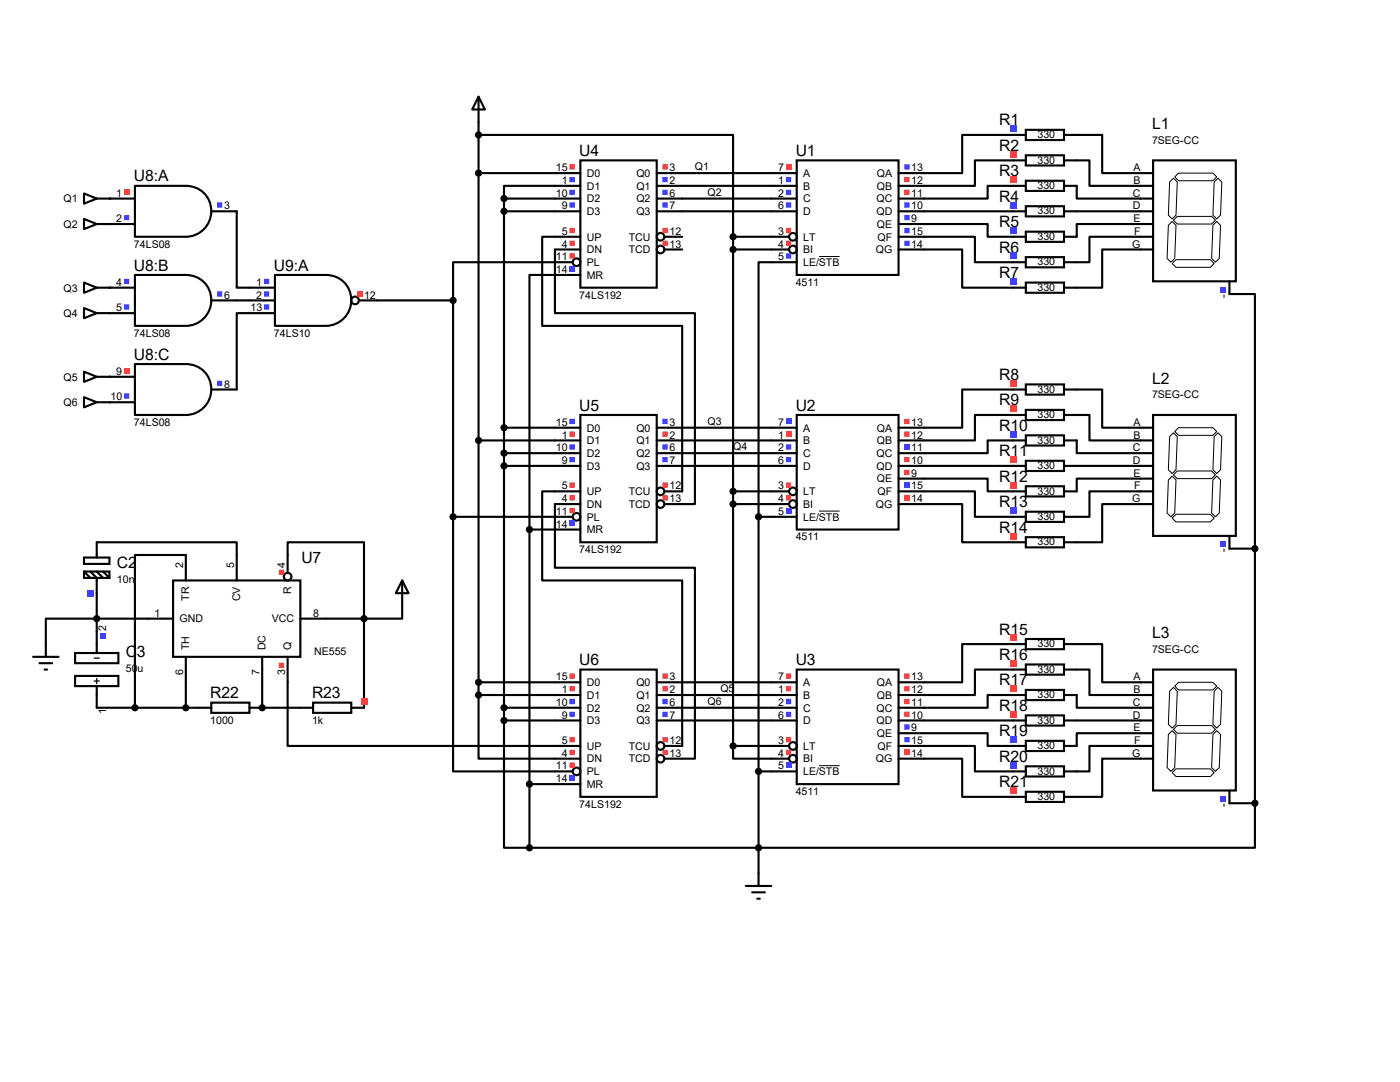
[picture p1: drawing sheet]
<svg xmlns="http://www.w3.org/2000/svg" width="279mm" height="216mm" viewBox="0 0 279 216" stroke-linecap="round" stroke-linejoin="round" font-family="sans-serif">
<g fill="none" stroke="#000" stroke-width=".42">
<path d="M95.5 26.9h50.8v20.3M95.5 34.5h15.2M95.5 24.4v114.3M100.6 39.6h10.1M100.6 39.6v104.2M110.7 37.1h-10.1v2.5M136.1 34.5h17.8M136.1 37.1h17.8M136.1 39.6h17.8M202.2 26.9h-10.2v7.6h-7.6M202.2 32h-7.6v5.1h-10.2M202.2 37.1h-5.1v2.5h-12.7"/>
<path d="M214.9 26.9h5.1v7.6h10.1M214.9 32h2.5v5.1h12.7M214.9 37.1v2.5h15.2M230.1 32h16.5v24.1h-16.5zM47.2 42.2v15.2h2.6M47.2 59.9h2.6M75.2 59.9h15.2M90.4 59.9v43.2M100.6 42.2h10.1M110.7 47.2h-2.5v17.8h27.9v33M110.7 49.8v12.7h28v38.1h-2.6M110.7 54.9h-5v50.8"/>
<path d="M110.7 52.3h-20.3v7.6M136.1 42.2h17.8M146.3 47.2v101.6M146.3 49.8h7.6M146.3 47.2h7.6M153.9 52.3h-2.5v50.8M184.4 44.7h12.7v2.5h5.1M184.4 47.2h10.2v5.1h7.6M184.4 49.8h7.6v7.6h10.2M184.4 42.2h17.8M214.9 42.2h15.2M230.1 44.7h-15.2v2.5"/>
<path d="M230.1 47.2h-12.7v5.1h-2.5M230.1 49.8h-10.1v7.6h-5.1M245.4 56.1v2.6h5v50.8M49.8 62.5h-2.6v15.2M202.2 77.7h-10.2v7.6h-7.6M214.9 77.7h5.1v7.6h7.6M95.5 87.9h15.2M100.6 93h10.1M100.6 85.3h10.1M100.6 90.4h10.1M110.7 98h-2.5v17.8h27.9v33M136.1 93h17.8"/>
<path d="M136.1 85.3h17.8M136.1 87.9h17.8M136.1 90.4h17.8M146.3 98h7.6M184.4 95.5h12.7v2.5h5.1M184.4 98h10.2v5.1h7.6M184.4 93h17.8M202.2 82.8h-7.6v5.1h-10.2M202.2 87.9h-5.1v2.5h-12.7M214.9 82.8h2.5v5.1h10.2M214.9 87.9v2.5h12.7M214.9 93h12.7"/>
<path d="M227.6 95.5h-12.7v2.5M227.6 98h-10.2v5.1h-2.5M19.3 108.2h27.9v2.5M19.3 118.4v7.6M37.1 110.7h-10.2v30.5M57.4 110.7v-2.5h15.2v15.2M90.4 103.1v50.8h20.3M90.4 103.1h20.3M105.7 105.7h5M105.7 105.7v63.5M110.7 100.6v12.7h28v38.1h-2.6M146.3 100.6h7.6"/>
<path d="M151.4 103.1h2.5M151.4 103.1v71.1M184.4 100.6h7.6v7.6h10.2M227.6 100.6h-7.6v7.6h-5.1M245.4 109.5h5M250.4 109.5v50.8M29.5 123.4h-20.4v5.1M37.1 136.1v5.1M52.3 136.1v5.1h7.6M57.4 136.1v12.7h53.3M65 123.4h7.6M72.6 123.4v17.8"/>
<path d="M80.3 120.9v2.5h-7.7M95.5 138.7v12.7h15.2M95.5 136.1h15.2M95.5 138.7h15.2M136.1 136.1h17.8M136.1 138.7h17.8M202.2 128.5h-10.2v7.6h-7.6M202.2 133.6h-7.6v5.1h-10.2M202.2 138.7h-5.1v2.5h-12.7M214.9 128.5h5.1v7.6h7.6M214.9 133.6h2.5v5.1h10.2M214.9 138.7v2.5h12.7"/>
<path d="M19.3 141.2h20.3M100.6 143.8v25.4h5.1M100.6 143.8h10.1M100.6 141.2h10.1M105.7 156.5h5M136.1 143.8h17.8M136.1 141.2h17.8M146.3 148.8v2.6h7.6M146.3 148.8h7.6M151.4 153.9h2.5M184.4 146.3h12.7v2.5h5.1M184.4 148.8h10.2v5.1h7.6"/>
<path d="M184.4 151.4h7.6v7.6h10.2M184.4 143.8h17.8M214.9 143.8h12.7M227.6 146.3h-12.7v2.5M227.6 148.8h-10.2v5.1h-2.5M227.6 151.4h-7.6v7.6h-5.1M245.4 160.3h5M250.4 160.3v8.9h-144.7"/>
</g>
<g fill="#000">
<circle cx="21.8" cy="39.6" r=".21"/>
<circle cx="21.8" cy="57.4" r=".21"/>
<circle cx="21.8" cy="44.7" r=".21"/>
<circle cx="21.8" cy="62.5" r=".21"/>
<circle cx="21.8" cy="75.2" r=".21"/>
<circle cx="21.8" cy="80.3" r=".21"/>
<circle cx="52.3" cy="141.2" r=".21"/>
</g>
<path d="M233.4 36.3l.8-.7 .7 .7-.2 6.6-.8 .8-.7-.8zM234.4 35.3l.8-.8h6.9l.7 .8-.7 .8h-6.9zM243.1 35.6l.7 .7-.2 6.6-.8 .8-.7-.8 .2-6.6zM233.9 52.6l.8-.8h6.9l.7 .8-.7 .7h-6.9zM233.9 44.2l.8 .8-.3 6.6-.7 .7-.8-.7 .3-6.6zM234.2 43.9l.7-.7h6.9l.8 .7-.8 .8h-6.9zM242.1 45l.7-.8 .8 .8-.3 6.6-.7 .7-.8-.7z" fill="none" stroke="#000" stroke-width=".2"/>
<path d="M243.6 57.3h1v1h-1z" fill="#4040ff"/>
<path d="M227.6 85.3h2.5M227.6 87.9h2.5M227.6 90.4h2.5M227.6 93h2.5M227.6 95.5h2.5M227.6 98h2.5M230.1 82.8h16.5v24.1h-16.5zM227.6 100.6h2.5M245.4 106.9v2.6" fill="none" stroke="#000" stroke-width=".42"/>
<path d="M233.9 95l.8 .8-.3 6.6-.7 .7-.8-.7 .3-6.6zM234.2 86.4l.7 .7-.2 6.6-.8 .8-.7-.8 .2-6.6zM234.2 94.7l.7-.7h6.9l.8 .7-.8 .8h-6.9zM234.4 86.1l.8-.8h6.9l.7 .8-.7 .8h-6.9zM242.1 95.8l.7-.8 .8 .8-.3 6.6-.7 .7-.8-.7zM243.1 86.4l.7 .7-.2 6.6-.8 .8-.7-.8 .2-6.6zM233.9 103.4l.8-.8h6.9l.7 .8-.7 .7h-6.9z" fill="none" stroke="#000" stroke-width=".2"/>
<path d="M243.6 108.1h1v1h-1z" fill="#4040ff"/>
<path d="M202.2 26.9h2.5M204.7 25.9h7.6v2h-7.6zM212.3 26.9h2.6" fill="none" stroke="#000" stroke-width=".42"/>
<path d="M201.5 25h1.4v1.3h-1.4z" fill="#4040ff"/>
<path d="M202.2 32h2.5M204.7 31h7.6v2h-7.6zM212.3 32h2.6" fill="none" stroke="#000" stroke-width=".42"/>
<path d="M201.5 30.1h1.4v1.3h-1.4z" fill="#ff4040"/>
<path d="M202.2 37.1h2.5M204.7 36.1h7.6v2h-7.6zM212.3 37.1h2.6" fill="none" stroke="#000" stroke-width=".42"/>
<path d="M201.5 35.2h1.4v1.3h-1.4z" fill="#ff4040"/>
<path d="M202.2 42.2h2.5M204.7 41.1h7.6v2.1h-7.6zM212.3 42.2h2.6" fill="none" stroke="#000" stroke-width=".42"/>
<path d="M201.5 40.3h1.4v1.3h-1.4z" fill="#4040ff"/>
<path d="M202.2 47.2h2.5M204.7 46.2h7.6v2.1h-7.6zM212.3 47.2h2.6" fill="none" stroke="#000" stroke-width=".42"/>
<path d="M201.5 45.3h1.4v1.4h-1.4z" fill="#4040ff"/>
<path d="M202.2 52.3h2.5M204.7 51.3h7.6v2h-7.6zM212.3 52.3h2.6" fill="none" stroke="#000" stroke-width=".42"/>
<path d="M201.5 50.4h1.4v1.3h-1.4z" fill="#4040ff"/>
<path d="M202.2 57.4h2.5M204.7 56.4h7.6v2h-7.6zM212.3 57.4h2.6" fill="none" stroke="#000" stroke-width=".42"/>
<path d="M201.5 55.5h1.4v1.3h-1.4z" fill="#4040ff"/>
<path d="M202.2 77.7h2.5M204.7 76.7h7.6v2h-7.6zM212.3 77.7h2.6" fill="none" stroke="#000" stroke-width=".42"/>
<path d="M201.5 75.8h1.4v1.3h-1.4z" fill="#ff4040"/>
<path d="M202.2 82.8h2.5M204.7 81.8h7.6v2h-7.6zM212.3 82.8h2.6" fill="none" stroke="#000" stroke-width=".42"/>
<path d="M201.5 80.9h1.4v1.3h-1.4z" fill="#ff4040"/>
<path d="M202.2 87.9h2.5M204.7 86.9h7.6v2h-7.6zM212.3 87.9h2.6" fill="none" stroke="#000" stroke-width=".42"/>
<path d="M201.5 86h1.4v1.3h-1.4z" fill="#4040ff"/>
<path d="M202.2 93h2.5M204.7 91.9h7.6v2.1h-7.6zM212.3 93h2.6" fill="none" stroke="#000" stroke-width=".42"/>
<path d="M201.5 91.1h1.4v1.3h-1.4z" fill="#ff4040"/>
<path d="M202.2 98h2.5M204.7 97h7.6v2.1h-7.6zM212.3 98h2.6" fill="none" stroke="#000" stroke-width=".42"/>
<path d="M201.5 96.1h1.4v1.4h-1.4z" fill="#ff4040"/>
<path d="M202.2 103.1h2.5M204.7 102.1h7.6v2h-7.6zM212.3 103.1h2.6" fill="none" stroke="#000" stroke-width=".42"/>
<path d="M201.5 101.2h1.4v1.3h-1.4z" fill="#4040ff"/>
<path d="M202.2 108.2h2.5M204.7 107.2h7.6v2h-7.6zM212.3 108.2h2.6" fill="none" stroke="#000" stroke-width=".42"/>
<path d="M201.5 106.3h1.4v1.3h-1.4z" fill="#ff4040"/>
<g fill="none" stroke="#000" stroke-width=".42">
<path d="M153.9 34.5h5.1M153.9 37.1h5.1M153.9 39.6h5.1M159 32h20.3v22.9h-20.3zM179.3 34.5h5.1M179.3 37.1h5.1M179.3 39.6h5.1M153.9 42.2h5.1M153.9 47.2h3.6M153.9 49.8h3.6M153.9 52.3h5.1M179.3 42.2h5.1"/>
<path d="M179.3 47.2h5.1M179.3 49.8h5.1M179.3 44.7h5.1"/>
<circle cx="158.2" cy="47.2" r=".76"/>
<circle cx="158.2" cy="49.8" r=".76"/>
</g>
<path d="M163.4 51.2h4.2" fill="none" stroke="#000" stroke-width=".2"/>
<path d="M156.8 32.8h1.1v1h-1.1z" fill="#ff4040"/>
<path d="M156.8 35.3h1.1v1.1h-1.1zM156.8 37.8h1.1v1.1h-1.1zM156.8 40.4h1.1v1h-1.1z" fill-rule="evenodd" fill="#4040ff"/>
<path d="M156.8 45.5h1.1v1h-1.1zM156.8 48h1.1v1.1h-1.1z" fill-rule="evenodd" fill="#ff4040"/>
<path d="M156.8 50.5h1.1v1.1h-1.1zM180.5 32.8h1v1h-1z" fill-rule="evenodd" fill="#4040ff"/>
<path d="M180.5 35.3h1v1.1h-1zM180.5 37.8h1v1.1h-1z" fill-rule="evenodd" fill="#ff4040"/>
<path d="M180.5 40.4h1v1h-1zM180.5 42.9h1v1.1h-1zM180.5 45.5h1v1h-1zM180.5 48h1v1.1h-1z" fill-rule="evenodd" fill="#4040ff"/>
<g fill="none" stroke="#000" stroke-width=".42">
<path d="M153.9 85.3h5.1M153.9 87.9h5.1M153.9 90.4h5.1M153.9 93h5.1M153.9 98h3.6M159 82.8h20.3v22.9h-20.3zM179.3 85.3h5.1M179.3 87.9h5.1M179.3 90.4h5.1M179.3 93h5.1M179.3 98h5.1M179.3 95.5h5.1"/>
<path d="M153.9 100.6h3.6M153.9 103.1h5.1M179.3 100.6h5.1"/>
<circle cx="158.2" cy="98" r=".76"/>
<circle cx="158.2" cy="100.6" r=".76"/>
</g>
<path d="M163.4 102h4.2" fill="none" stroke="#000" stroke-width=".2"/>
<path d="M156.8 83.6h1.1v1h-1.1z" fill="#4040ff"/>
<path d="M156.8 86.1h1.1v1.1h-1.1z" fill="#ff4040"/>
<path d="M156.8 88.6h1.1v1.1h-1.1zM156.8 91.2h1.1v1h-1.1z" fill-rule="evenodd" fill="#4040ff"/>
<path d="M156.8 96.3h1.1v1h-1.1zM156.8 98.8h1.1v1.1h-1.1z" fill-rule="evenodd" fill="#ff4040"/>
<path d="M156.8 101.3h1.1v1.1h-1.1z" fill="#4040ff"/>
<path d="M180.5 83.6h1v1h-1zM180.5 86.1h1v1.1h-1z" fill-rule="evenodd" fill="#ff4040"/>
<path d="M180.5 88.6h1v1.1h-1z" fill="#4040ff"/>
<path d="M180.5 91.2h1v1h-1zM180.5 93.7h1v1.1h-1z" fill-rule="evenodd" fill="#ff4040"/>
<path d="M180.5 96.3h1v1h-1z" fill="#4040ff"/>
<path d="M180.5 98.8h1v1.1h-1z" fill="#ff4040"/>
<path d="M227.6 136.1h2.5M227.6 138.7h2.5M230.1 133.6h16.5v24.1h-16.5zM227.6 141.2h2.5M227.6 143.8h2.5M227.6 146.3h2.5M227.6 148.8h2.5M227.6 151.4h2.5M245.4 157.7v2.6" fill="none" stroke="#000" stroke-width=".42"/>
<path d="M233.4 137.9l.8-.7 .7 .7-.2 6.6-.8 .8-.7-.8zM234.4 136.9l.8-.8h6.9l.7 .8-.7 .8h-6.9zM243.1 137.2l.7 .7-.2 6.6-.8 .8-.7-.8 .2-6.6zM233.9 154.2l.8-.8h6.9l.7 .8-.7 .7h-6.9zM233.9 145.8l.8 .8-.3 6.6-.7 .7-.8-.7 .3-6.6zM234.2 145.5l.7-.7h6.9l.8 .7-.8 .8h-6.9zM242.1 146.6l.7-.8 .8 .8-.3 6.6-.7 .7-.8-.7z" fill="none" stroke="#000" stroke-width=".2"/>
<path d="M243.6 158.9h1v1h-1z" fill="#4040ff"/>
<path d="M202.2 128.5h2.5M204.7 127.5h7.6v2h-7.6zM212.3 128.5h2.6" fill="none" stroke="#000" stroke-width=".42"/>
<path d="M201.5 126.6h1.4v1.3h-1.4z" fill="#ff4040"/>
<path d="M202.2 133.6h2.5M204.7 132.6h7.6v2h-7.6zM212.3 133.6h2.6" fill="none" stroke="#000" stroke-width=".42"/>
<path d="M201.5 131.7h1.4v1.3h-1.4z" fill="#ff4040"/>
<path d="M202.2 138.7h2.5M204.7 137.7h7.6v2h-7.6zM212.3 138.7h2.6" fill="none" stroke="#000" stroke-width=".42"/>
<path d="M201.5 136.8h1.4v1.3h-1.4z" fill="#ff4040"/>
<path d="M202.2 143.8h2.5M204.7 142.7h7.6v2.1h-7.6zM212.3 143.8h2.6" fill="none" stroke="#000" stroke-width=".42"/>
<path d="M201.5 141.9h1.4v1.3h-1.4z" fill="#ff4040"/>
<path d="M202.2 148.8h2.5M204.7 147.8h7.6v2.1h-7.6zM212.3 148.8h2.6" fill="none" stroke="#000" stroke-width=".42"/>
<path d="M201.5 146.9h1.4v1.4h-1.4z" fill="#4040ff"/>
<path d="M202.2 153.9h2.5M204.7 152.9h7.6v2h-7.6zM212.3 153.9h2.6" fill="none" stroke="#000" stroke-width=".42"/>
<path d="M201.5 152h1.4v1.3h-1.4z" fill="#4040ff"/>
<path d="M202.2 159h2.5M204.7 158h7.6v2h-7.6zM212.3 159h2.6" fill="none" stroke="#000" stroke-width=".42"/>
<path d="M201.5 157.1h1.4v1.3h-1.4z" fill="#ff4040"/>
<g fill="none" stroke="#000" stroke-width=".42">
<path d="M153.9 136.1h5.1M153.9 138.7h5.1M159 133.6h20.3v22.9h-20.3zM179.3 136.1h5.1M179.3 138.7h5.1M153.9 141.2h5.1M153.9 143.8h5.1M153.9 148.8h3.6M153.9 151.4h3.6M153.9 153.9h5.1M179.3 141.2h5.1M179.3 143.8h5.1"/>
<path d="M179.3 148.8h5.1M179.3 151.4h5.1M179.3 146.3h5.1"/>
<circle cx="158.2" cy="151.4" r=".76"/>
<circle cx="158.2" cy="148.8" r=".76"/>
</g>
<path d="M163.4 152.8h4.2" fill="none" stroke="#000" stroke-width=".2"/>
<path d="M156.8 134.4h1.1v1h-1.1zM156.8 136.9h1.1v1.1h-1.1z" fill-rule="evenodd" fill="#ff4040"/>
<path d="M156.8 139.4h1.1v1.1h-1.1zM156.8 142h1.1v1h-1.1z" fill-rule="evenodd" fill="#4040ff"/>
<path d="M156.8 147.1h1.1v1h-1.1zM156.8 149.6h1.1v1.1h-1.1z" fill-rule="evenodd" fill="#ff4040"/>
<path d="M156.8 152.1h1.1v1.1h-1.1z" fill="#4040ff"/>
<path d="M180.5 134.4h1v1h-1zM180.5 136.9h1v1.1h-1zM180.5 139.4h1v1.1h-1zM180.5 142h1v1h-1z" fill-rule="evenodd" fill="#ff4040"/>
<path d="M180.5 144.5h1v1.1h-1zM180.5 147.1h1v1h-1z" fill-rule="evenodd" fill="#4040ff"/>
<path d="M180.5 149.6h1v1.1h-1z" fill="#ff4040"/>
<g fill="none" stroke="#000" stroke-width=".42">
<path d="M110.7 34.5h5.1M110.7 37.1h5.1M110.7 39.6h5.1M115.8 32h15.3v25.4h-15.3zM131.1 34.5h5M131.1 37.1h5M131.1 39.6h5M110.7 42.2h5.1M110.7 47.2h5.1M110.7 49.8h5.1M110.7 52.3h3.6M110.7 54.9h5.1"/>
<path d="M131.1 42.2h5M132.6 47.2h3.5M132.6 49.8h3.5"/>
<circle cx="115.1" cy="52.3" r=".76"/>
<circle cx="131.8" cy="49.8" r=".76"/>
<circle cx="131.8" cy="47.2" r=".76"/>
</g>
<path d="M113.7 32.8h1v1h-1zM132.2 32.8h1.1v1h-1.1z" fill-rule="evenodd" fill="#ff4040"/>
<path d="M113.7 35.3h1v1.1h-1zM132.2 35.3h1.1v1.1h-1.1zM113.7 37.8h1v1.1h-1zM132.2 37.8h1.1v1.1h-1.1zM113.7 40.4h1v1h-1zM132.2 40.4h1.1v1h-1.1z" fill-rule="evenodd" fill="#4040ff"/>
<path d="M113.7 45.5h1v1h-1zM132.2 45.5h1.1v1h-1.1zM113.7 48h1v1.1h-1zM132.2 48h1.1v1.1h-1.1zM113.7 50.5h1v1.1h-1z" fill-rule="evenodd" fill="#ff4040"/>
<path d="M113.7 53.1h1v1h-1z" fill="#4040ff"/>
<g fill="none" stroke="#000" stroke-width=".42">
<path d="M110.7 85.3h5.1M110.7 87.9h5.1M110.7 90.4h5.1M110.7 93h5.1M110.7 98h5.1M115.8 82.8h15.3v25.4h-15.3zM131.1 85.3h5M131.1 87.9h5M131.1 90.4h5M131.1 93h5M132.6 98h3.5M110.7 100.6h5.1"/>
<path d="M110.7 103.1h3.6M110.7 105.7h5.1M132.6 100.6h3.5"/>
<circle cx="131.8" cy="98" r=".76"/>
<circle cx="115.1" cy="103.1" r=".76"/>
<circle cx="131.8" cy="100.6" r=".76"/>
</g>
<path d="M113.7 83.6h1v1h-1zM132.2 83.6h1.1v1h-1.1z" fill-rule="evenodd" fill="#4040ff"/>
<path d="M113.7 86.1h1v1.1h-1zM132.2 86.1h1.1v1.1h-1.1z" fill-rule="evenodd" fill="#ff4040"/>
<path d="M113.7 88.6h1v1.1h-1zM132.2 88.6h1.1v1.1h-1.1zM113.7 91.2h1v1h-1zM132.2 91.2h1.1v1h-1.1z" fill-rule="evenodd" fill="#4040ff"/>
<path d="M113.7 96.3h1v1h-1zM132.2 96.3h1.1v1h-1.1zM113.7 98.8h1v1.1h-1zM132.2 98.8h1.1v1.1h-1.1zM113.7 101.3h1v1.1h-1z" fill-rule="evenodd" fill="#ff4040"/>
<path d="M113.7 103.9h1v1h-1z" fill="#4040ff"/>
<g fill="none" stroke="#000" stroke-width=".42">
<path d="M110.7 136.1h5.1M110.7 138.7h5.1M115.8 133.6h15.3v25.4h-15.3zM131.1 136.1h5M131.1 138.7h5M110.7 141.2h5.1M110.7 143.8h5.1M110.7 148.8h5.1M110.7 151.4h5.1M110.7 153.9h3.6M110.7 156.5h5.1M131.1 141.2h5"/>
<path d="M131.1 143.8h5M132.6 148.8h3.5M132.6 151.4h3.5"/>
<circle cx="115.1" cy="153.9" r=".76"/>
<circle cx="131.8" cy="148.8" r=".76"/>
<circle cx="131.8" cy="151.4" r=".76"/>
</g>
<path d="M113.7 134.4h1v1h-1zM132.2 134.4h1.1v1h-1.1zM113.7 136.9h1v1.1h-1zM132.2 136.9h1.1v1.1h-1.1z" fill-rule="evenodd" fill="#ff4040"/>
<path d="M113.7 139.4h1v1.1h-1zM132.2 139.4h1.1v1.1h-1.1zM113.7 142h1v1h-1zM132.2 142h1.1v1h-1.1z" fill-rule="evenodd" fill="#4040ff"/>
<path d="M113.7 147.1h1v1h-1zM132.2 147.1h1.1v1h-1.1zM113.7 149.6h1v1.1h-1zM132.2 149.6h1.1v1.1h-1.1zM113.7 152.1h1v1.1h-1z" fill-rule="evenodd" fill="#ff4040"/>
<path d="M113.7 154.7h1v1h-1z" fill="#4040ff"/>
<g fill="#000" stroke="#000" stroke-width=".42">
<circle cx="146.3" cy="49.8" r=".51"/>
<circle cx="146.3" cy="98" r=".51"/>
<circle cx="105.7" cy="105.7" r=".51"/>
<circle cx="146.3" cy="100.6" r=".51"/>
<circle cx="151.4" cy="103.1" r=".51"/>
<circle cx="250.4" cy="109.5" r=".51"/>
<circle cx="105.7" cy="156.5" r=".51"/>
<circle cx="146.3" cy="148.8" r=".51"/>
<circle cx="151.4" cy="153.9" r=".51"/>
<circle cx="151.4" cy="169.2" r=".51"/>
<circle cx="250.4" cy="160.3" r=".51"/>
</g>
<g fill="none" stroke="#000" stroke-width=".42">
<path d="M34.5 115.8h25.4v15.3h-25.4zM37.1 110.7v5.1M47.2 110.7v5.1M57.4 110.7v3.6M29.5 123.4h5M37.1 131.1v5M52.3 131.1v5M57.4 131.1v5M59.9 123.4h5.1M39.6 141.2h2.6M42.2 140.2h7.6v2h-7.6zM49.8 141.2h2.5"/>
<circle cx="57.4" cy="115.1" r=".76"/>
</g>
<path d="M55.6 113.7h1.1v1h-1.1zM55.6 132.2h1.1v1.1h-1.1z" fill-rule="evenodd" fill="#ff4040"/>
<path d="M59.9 141.2h2.6M62.5 140.2h7.6v2h-7.6zM70.1 141.2h2.5" fill="none" stroke="#000" stroke-width=".42"/>
<path d="M72 139.3h1.3v1.3h-1.3z" fill="#ff4040"/>
<g fill="#000" stroke="#000" stroke-width=".42">
<circle cx="19.3" cy="123.4" r=".51"/>
<circle cx="72.6" cy="123.4" r=".51"/>
<circle cx="26.9" cy="141.2" r=".51"/>
<circle cx="37.1" cy="141.2" r=".51"/>
<circle cx="52.3" cy="141.2" r=".51"/>
</g>
<g fill="none" stroke="#000" stroke-width=".42">
<path d="M16.8 111.3h5v1.2h-5zM16.8 114h5v1.3h-5zM16.8 114l1.2 1.3M18 114l1.3 1.3v3.1M19.3 108.2v3.1M19.3 114l1.3 1.3M20.6 114l1.2 1.3M80.3 115.8l1.2 2.6h-2.5zM80.3 115.8v5.1M6.6 131.1h5.1M7.9 132.3h2.5M8.9 133.6h.5"/>
<path d="M9.1 128.5v2.6"/>
</g>
<path d="M17.4 117.7h1.3v1.3h-1.3z" fill="#4040ff"/>
<g fill="none" stroke="#000" stroke-width=".42">
<path d="M49.8 57.4h5.1M49.8 59.9h5.1M54.9 54.9h10.1a5.1 5.1 0 0 1 5.1 5 5.1 5.1 0 0 1-5.1 5.1h-10.1zM71.6 59.9h3.6M49.8 62.5h5.1"/>
<circle cx="70.9" cy="59.9" r=".76"/>
</g>
<path d="M52.7 55.6h1.1v1.1h-1.1zM52.7 58.2h1.1v1h-1.1zM52.7 60.7h1.1v1.1h-1.1z" fill-rule="evenodd" fill="#4040ff"/>
<path d="M71.2 58.2h1.1v1h-1.1z" fill="#ff4040"/>
<g fill="#000" stroke="#000" stroke-width=".42">
<circle cx="100.6" cy="39.6" r=".51"/>
<circle cx="100.6" cy="42.2" r=".51"/>
<circle cx="146.3" cy="47.2" r=".51"/>
<circle cx="95.5" cy="87.9" r=".51"/>
<circle cx="100.6" cy="90.4" r=".51"/>
<circle cx="100.6" cy="85.3" r=".51"/>
<circle cx="100.6" cy="93" r=".51"/>
<circle cx="90.4" cy="103.1" r=".51"/>
<circle cx="95.5" cy="138.7" r=".51"/>
<circle cx="95.5" cy="136.1" r=".51"/>
<circle cx="100.6" cy="141.2" r=".51"/>
<circle cx="100.6" cy="143.8" r=".51"/>
<circle cx="105.7" cy="169.2" r=".51"/>
</g>
<path d="M95.5 19.3l1.3 2.5h-2.6zM95.5 19.3v5.1M16.8 38.6l2.5 1-2.5 1zM19.3 39.6h7.6M26.9 37.1h10.2a5.1 5.1 0 0 1 5.1 5.1 5.1 5.1 0 0 1-5.1 5h-10.2zM16.8 43.7l2.5 1-2.5 1zM19.3 44.7h7.6M42.2 42.2h5" fill="none" stroke="#000" stroke-width=".42"/>
<path d="M24.8 37.8h1v1.1h-1z" fill="#ff4040"/>
<path d="M24.8 42.9h1v1.1h-1zM43.3 40.4h1.1v1h-1.1z" fill-rule="evenodd" fill="#4040ff"/>
<path d="M16.8 56.4l2.5 1-2.5 1zM19.3 57.4h7.6M26.9 54.9h10.2a5.1 5.1 0 0 1 5.1 5 5.1 5.1 0 0 1-5.1 5.1h-10.2zM42.2 59.9h5M16.8 61.5l2.5 1-2.5 1zM19.3 62.5h7.6" fill="none" stroke="#000" stroke-width=".42"/>
<path d="M24.8 55.6h1v1.1h-1zM24.8 60.7h1v1.1h-1zM43.3 58.2h1.1v1h-1.1z" fill-rule="evenodd" fill="#4040ff"/>
<path d="M16.8 74.2l2.5 1-2.5 1zM16.8 79.2l2.5 1.1-2.5 1zM19.3 75.2h7.6M26.9 72.6h10.2a5.1 5.1 0 0 1 5.1 5.1 5.1 5.1 0 0 1-5.1 5.1h-10.2zM42.2 77.7h5M19.3 80.3h7.6" fill="none" stroke="#000" stroke-width=".42"/>
<path d="M24.8 73.4h1v1.1h-1z" fill="#ff4040"/>
<path d="M24.8 78.5h1v1h-1zM43.3 75.9h1.1v1.1h-1.1z" fill-rule="evenodd" fill="#4040ff"/>
<path d="M15 134.9h8.6v2h-8.6zM15 130.3h8.6v2h-8.6zM19.3 126v4.3M19.3 136.9v4.3M148.8 176.8h5.1M150.1 178.1h2.6M151.1 179.3h.5M151.4 174.2v2.6" fill="none" stroke="#000" stroke-width=".42"/>
<g fill="#000" stroke="#000" stroke-width=".42">
<circle cx="95.5" cy="26.9" r=".51"/>
<circle cx="95.5" cy="34.5" r=".51"/>
</g>
<path d="M18.8 131.3h1M18.8 135.9h1M19.3 135.4v1" fill="none" stroke="#000" stroke-width=".25"/>
<path d="M20.1 126.4h1v1h-1z" fill="#4040ff"/>
<circle cx="90.4" cy="59.9" r=".51" fill="#000" stroke="#000" stroke-width=".42"/>
<g font-size="3.1">
<text x="199.4" y="25">R1</text>
<text x="229.9" y="25.7">L1</text>
<text x="115.6" y="31.1">U4</text>
<text x="158.8" y="31.1">U1</text>
<text x="199.4" y="30.1">R2</text>
<text x="199.4" y="35.2">R3</text>
<text x="26.7" y="36.2">U8:A</text>
<text x="199.4" y="40.3">R4</text>
<text x="199.4" y="45.3">R5</text>
<text x="26.7" y="54">U8:B</text>
<text x="54.7" y="54">U9:A</text>
<text x="199.4" y="50.4">R6</text>
<text x="199.4" y="55.5">R7</text>
<text x="26.7" y="71.8">U8:C</text>
<text x="199.4" y="75.8">R8</text>
<text x="229.9" y="76.5">L2</text>
<text x="115.6" y="81.9">U5</text>
<text x="158.8" y="81.9">U2</text>
<text x="199.4" y="80.9">R9</text>
<text x="199.4" y="86">R10</text>
<text x="199.4" y="91.1">R11</text>
<text x="199.4" y="96.1">R12</text>
<text x="199.4" y="101.2">R13</text>
<text x="199.4" y="106.3">R14</text>
<text x="23.3" y="113.4">C2</text>
<text x="60.2" y="112.4">U7</text>
<text x="25.1" y="131.1">C3</text>
<text x="199.4" y="126.6">R15</text>
<text x="199.4" y="131.7">R16</text>
<text x="229.9" y="127.3">L3</text>
<text x="115.6" y="132.7">U6</text>
<text x="158.8" y="132.7">U3</text>
<text x="199.4" y="136.8">R17</text>
<text x="42" y="139.3">R22</text>
<text x="62.3" y="139.3">R23</text>
<text x="199.4" y="141.9">R18</text>
<text x="199.4" y="146.9">R19</text>
<text x="199.4" y="152">R20</text>
<text x="199.4" y="157.1">R21</text>
</g>
<g font-size="2.1">
<text x="207.1" y="27.6">330</text>
<text x="229.9" y="28.7">7SEG-CC</text>
<text x="111" y="34.2">15</text>
<text x="117.1" y="35.3">D0</text>
<text x="127" y="35.3">Q0</text>
<text x="133.6" y="34.2">3</text>
<text x="138.7" y="34">Q1</text>
<text x="155.3" y="34.2">7</text>
<text x="160.3" y="35.3">A</text>
<text x="175" y="35.3">QA</text>
<text x="181.9" y="34.2">13</text>
<text x="207.1" y="32.6">330</text>
<text x="226.2" y="34.2">A</text>
<text x="12.7" y="40.4">Q1</text>
<text x="23.2" y="39.2">1</text>
<text x="44.7" y="41.8">3</text>
<text x="111" y="39.2">10</text>
<text x="112.1" y="36.7">1</text>
<text x="112.1" y="41.8">9</text>
<text x="117.1" y="37.8">D1</text>
<text x="117.1" y="40.4">D2</text>
<text x="127" y="37.8">Q1</text>
<text x="127" y="40.4">Q2</text>
<text x="133.6" y="36.7">2</text>
<text x="133.6" y="39.2">6</text>
<text x="133.6" y="41.8">7</text>
<text x="141.2" y="39">Q2</text>
<text x="155.3" y="36.7">1</text>
<text x="155.3" y="39.2">2</text>
<text x="155.3" y="41.8">6</text>
<text x="160.3" y="37.8">B</text>
<text x="160.3" y="40.4">C</text>
<text x="174.9" y="40.4">QC</text>
<text x="175" y="37.8">QB</text>
<text x="181.9" y="36.7">12</text>
<text x="181.9" y="39.2">11</text>
<text x="181.9" y="41.8">10</text>
<text x="207.1" y="37.7">330</text>
<text x="226.1" y="39.2">C</text>
<text x="226.1" y="41.8">D</text>
<text x="226.2" y="36.7">B</text>
<text x="12.7" y="45.5">Q2</text>
<text x="23.2" y="44.3">2</text>
<text x="112.1" y="46.9">5</text>
<text x="117.1" y="42.9">D3</text>
<text x="127" y="42.9">Q3</text>
<text x="133.6" y="46.9">12</text>
<text x="155.3" y="46.9">3</text>
<text x="160.3" y="42.9">D</text>
<text x="174.9" y="42.9">QD</text>
<text x="175" y="45.5">QE</text>
<text x="181.9" y="44.3">9</text>
<text x="181.9" y="46.9">15</text>
<text x="207.1" y="42.8">330</text>
<text x="207.1" y="47.9">330</text>
<text x="226.2" y="44.3">E</text>
<text x="226.3" y="46.9">F</text>
<text x="26.7" y="49.4">74LS08</text>
<text x="111" y="51.9">11</text>
<text x="112.1" y="49.4">4</text>
<text x="117.1" y="48">UP</text>
<text x="117.1" y="50.5">DN</text>
<text x="117.1" y="53.1">PL</text>
<text x="125.5" y="48">TCU</text>
<text x="125.5" y="50.5">TCD</text>
<text x="133.6" y="49.4">13</text>
<text x="155.3" y="49.4">4</text>
<text x="155.3" y="51.9">5</text>
<text x="160.3" y="48">LT</text>
<text x="160.3" y="50.5">BI</text>
<text x="160.3" y="53.1">LE/STB</text>
<text x="174.8" y="50.5">QG</text>
<text x="175.1" y="48">QF</text>
<text x="181.9" y="49.4">14</text>
<text x="207.1" y="53">330</text>
<text x="225.9" y="49.4">G</text>
<text x="12.7" y="58.2">Q3</text>
<text x="23.2" y="57">4</text>
<text x="44.7" y="59.6">6</text>
<text x="51.1" y="57">1</text>
<text x="51.1" y="59.6">2</text>
<text x="72.6" y="59.6">12</text>
<text x="111" y="54.5">14</text>
<text x="115.6" y="59.6">74LS192</text>
<text x="117.1" y="55.6">MR</text>
<text x="158.8" y="57">4511</text>
<text x="207.1" y="58">330</text>
<text x="244.9" y="59.4" transform="rotate(-90 244.9 59.4)">-</text>
<text x="12.7" y="63.2">Q4</text>
<text x="23.2" y="62.1">5</text>
<text x="50" y="62.1">13</text>
<text x="26.7" y="67.2">74LS08</text>
<text x="54.7" y="67.2">74LS10</text>
<text x="12.7" y="75.9">Q5</text>
<text x="23.2" y="74.8">9</text>
<text x="44.7" y="77.3">8</text>
<text x="12.7" y="81">Q6</text>
<text x="22.1" y="79.9">10</text>
<text x="207.1" y="78.4">330</text>
<text x="207.1" y="83.4">330</text>
<text x="229.9" y="79.5">7SEG-CC</text>
<text x="26.7" y="85">74LS08</text>
<text x="111" y="85">15</text>
<text x="112.1" y="87.5">1</text>
<text x="117.1" y="86.1">D0</text>
<text x="117.1" y="88.6">D1</text>
<text x="127" y="86.1">Q0</text>
<text x="127" y="88.6">Q1</text>
<text x="133.6" y="85">3</text>
<text x="133.6" y="87.5">2</text>
<text x="141.2" y="84.8">Q3</text>
<text x="146.3" y="89.8">Q4</text>
<text x="155.3" y="85">7</text>
<text x="155.3" y="87.5">1</text>
<text x="160.3" y="86.1">A</text>
<text x="160.3" y="88.6">B</text>
<text x="175" y="86.1">QA</text>
<text x="175" y="88.6">QB</text>
<text x="181.9" y="85">13</text>
<text x="181.9" y="87.5">12</text>
<text x="207.1" y="88.5">330</text>
<text x="226.2" y="85">A</text>
<text x="226.2" y="87.5">B</text>
<text x="111" y="90">10</text>
<text x="112.1" y="92.6">9</text>
<text x="117.1" y="91.2">D2</text>
<text x="117.1" y="93.7">D3</text>
<text x="127" y="91.2">Q2</text>
<text x="127" y="93.7">Q3</text>
<text x="133.6" y="90">6</text>
<text x="133.6" y="92.6">7</text>
<text x="155.3" y="90">2</text>
<text x="155.3" y="92.6">6</text>
<text x="160.3" y="91.2">C</text>
<text x="160.3" y="93.7">D</text>
<text x="174.9" y="91.2">QC</text>
<text x="174.9" y="93.7">QD</text>
<text x="181.9" y="90">11</text>
<text x="181.9" y="92.6">10</text>
<text x="181.9" y="95.1">9</text>
<text x="207.1" y="93.6">330</text>
<text x="226.1" y="90">C</text>
<text x="226.1" y="92.6">D</text>
<text x="226.2" y="95.1">E</text>
<text x="112.1" y="97.7">5</text>
<text x="112.1" y="100.2">4</text>
<text x="117.1" y="98.8">UP</text>
<text x="117.1" y="101.3">DN</text>
<text x="125.5" y="98.8">TCU</text>
<text x="125.5" y="101.3">TCD</text>
<text x="133.6" y="97.7">12</text>
<text x="133.6" y="100.2">13</text>
<text x="155.3" y="97.7">3</text>
<text x="155.3" y="100.2">4</text>
<text x="160.3" y="98.8">LT</text>
<text x="160.3" y="101.3">BI</text>
<text x="174.8" y="101.3">QG</text>
<text x="175" y="96.3">QE</text>
<text x="175.1" y="98.8">QF</text>
<text x="181.9" y="97.7">15</text>
<text x="181.9" y="100.2">14</text>
<text x="207.1" y="98.7">330</text>
<text x="225.9" y="100.2">G</text>
<text x="226.3" y="97.7">F</text>
<text x="111" y="102.7">11</text>
<text x="111" y="105.3">14</text>
<text x="117.1" y="103.9">PL</text>
<text x="117.1" y="106.4">MR</text>
<text x="155.3" y="102.7">5</text>
<text x="158.8" y="107.8">4511</text>
<text x="160.3" y="103.9">LE/STB</text>
<text x="207.1" y="103.8">330</text>
<text x="36.6" y="113.3" transform="rotate(-90 36.6 113.3)">2</text>
<text x="46.7" y="113.3" transform="rotate(-90 46.7 113.3)">5</text>
<text x="56.9" y="113.3" transform="rotate(-90 56.9 113.3)">4</text>
<text x="115.6" y="110.4">74LS192</text>
<text x="207.1" y="108.8">330</text>
<text x="244.9" y="110.2" transform="rotate(-90 244.9 110.2)">-</text>
<text x="23.3" y="116.3">10n</text>
<text x="37.8" y="119.9" transform="rotate(-90 37.8 119.9)">TR</text>
<text x="58.1" y="118.6" transform="rotate(-90 58.1 118.6)">R</text>
<text x="21.2" y="126" transform="rotate(-90 21.2 126)">2</text>
<text x="30.8" y="123.1">1</text>
<text x="35.8" y="124.2">GND</text>
<text x="47.9" y="120" transform="rotate(-90 47.9 120)">CV</text>
<text x="54.2" y="124.2">VCC</text>
<text x="62.5" y="123.1">8</text>
<text x="37.8" y="129.8" transform="rotate(-90 37.8 129.8)">TH</text>
<text x="53" y="129.8" transform="rotate(-90 53 129.8)">DC</text>
<text x="58.1" y="129.8" transform="rotate(-90 58.1 129.8)">Q</text>
<text x="62.7" y="130.7">NE555</text>
<text x="207.1" y="129.2">330</text>
<text x="229.9" y="130.3">7SEG-CC</text>
<text x="25.1" y="134.1">50u</text>
<text x="36.6" y="134.8" transform="rotate(-90 36.6 134.8)">6</text>
<text x="51.8" y="134.8" transform="rotate(-90 51.8 134.8)">7</text>
<text x="56.9" y="134.8" transform="rotate(-90 56.9 134.8)">3</text>
<text x="111" y="135.8">15</text>
<text x="117.1" y="136.9">D0</text>
<text x="127" y="136.9">Q0</text>
<text x="133.6" y="135.8">3</text>
<text x="155.3" y="135.8">7</text>
<text x="160.3" y="136.9">A</text>
<text x="175" y="136.9">QA</text>
<text x="181.9" y="135.8">13</text>
<text x="207.1" y="134.2">330</text>
<text x="226.2" y="135.8">A</text>
<text x="21.2" y="142.4" transform="rotate(-90 21.2 142.4)">1</text>
<text x="111" y="140.8">10</text>
<text x="112.1" y="138.3">1</text>
<text x="112.1" y="143.4">9</text>
<text x="117.1" y="139.4">D1</text>
<text x="117.1" y="142">D2</text>
<text x="127" y="139.4">Q1</text>
<text x="127" y="142">Q2</text>
<text x="133.6" y="138.3">2</text>
<text x="133.6" y="140.8">6</text>
<text x="133.6" y="143.4">7</text>
<text x="141.2" y="140.6">Q6</text>
<text x="143.8" y="138.1">Q5</text>
<text x="155.3" y="138.3">1</text>
<text x="155.3" y="140.8">2</text>
<text x="155.3" y="143.4">6</text>
<text x="160.3" y="139.4">B</text>
<text x="160.3" y="142">C</text>
<text x="174.9" y="142">QC</text>
<text x="175" y="139.4">QB</text>
<text x="181.9" y="138.3">12</text>
<text x="181.9" y="140.8">11</text>
<text x="181.9" y="143.4">10</text>
<text x="207.1" y="139.3">330</text>
<text x="226.1" y="140.8">C</text>
<text x="226.1" y="143.4">D</text>
<text x="226.2" y="138.3">B</text>
<text x="42" y="144.4">1000</text>
<text x="62.3" y="144.4">1k</text>
<text x="112.1" y="148.5">5</text>
<text x="117.1" y="144.5">D3</text>
<text x="117.1" y="149.6">UP</text>
<text x="125.5" y="149.6">TCU</text>
<text x="127" y="144.5">Q3</text>
<text x="133.6" y="148.5">12</text>
<text x="155.3" y="148.5">3</text>
<text x="160.3" y="144.5">D</text>
<text x="160.3" y="149.6">LT</text>
<text x="174.9" y="144.5">QD</text>
<text x="175" y="147.1">QE</text>
<text x="175.1" y="149.6">QF</text>
<text x="181.9" y="145.9">9</text>
<text x="181.9" y="148.5">15</text>
<text x="207.1" y="144.4">330</text>
<text x="207.1" y="149.5">330</text>
<text x="226.2" y="145.9">E</text>
<text x="226.3" y="148.5">F</text>
<text x="111" y="153.5">11</text>
<text x="112.1" y="151">4</text>
<text x="117.1" y="152.1">DN</text>
<text x="117.1" y="154.7">PL</text>
<text x="125.5" y="152.1">TCD</text>
<text x="133.6" y="151">13</text>
<text x="155.3" y="151">4</text>
<text x="155.3" y="153.5">5</text>
<text x="160.3" y="152.1">BI</text>
<text x="160.3" y="154.7">LE/STB</text>
<text x="174.8" y="152.1">QG</text>
<text x="181.9" y="151">14</text>
<text x="207.1" y="154.6">330</text>
<text x="225.9" y="151">G</text>
<text x="111" y="156.1">14</text>
<text x="115.6" y="161.2">74LS192</text>
<text x="117.1" y="157.2">MR</text>
<text x="158.8" y="158.6">4511</text>
<text x="207.1" y="159.6">330</text>
<text x="244.9" y="161" transform="rotate(-90 244.9 161)">-</text>
</g>
</svg>
